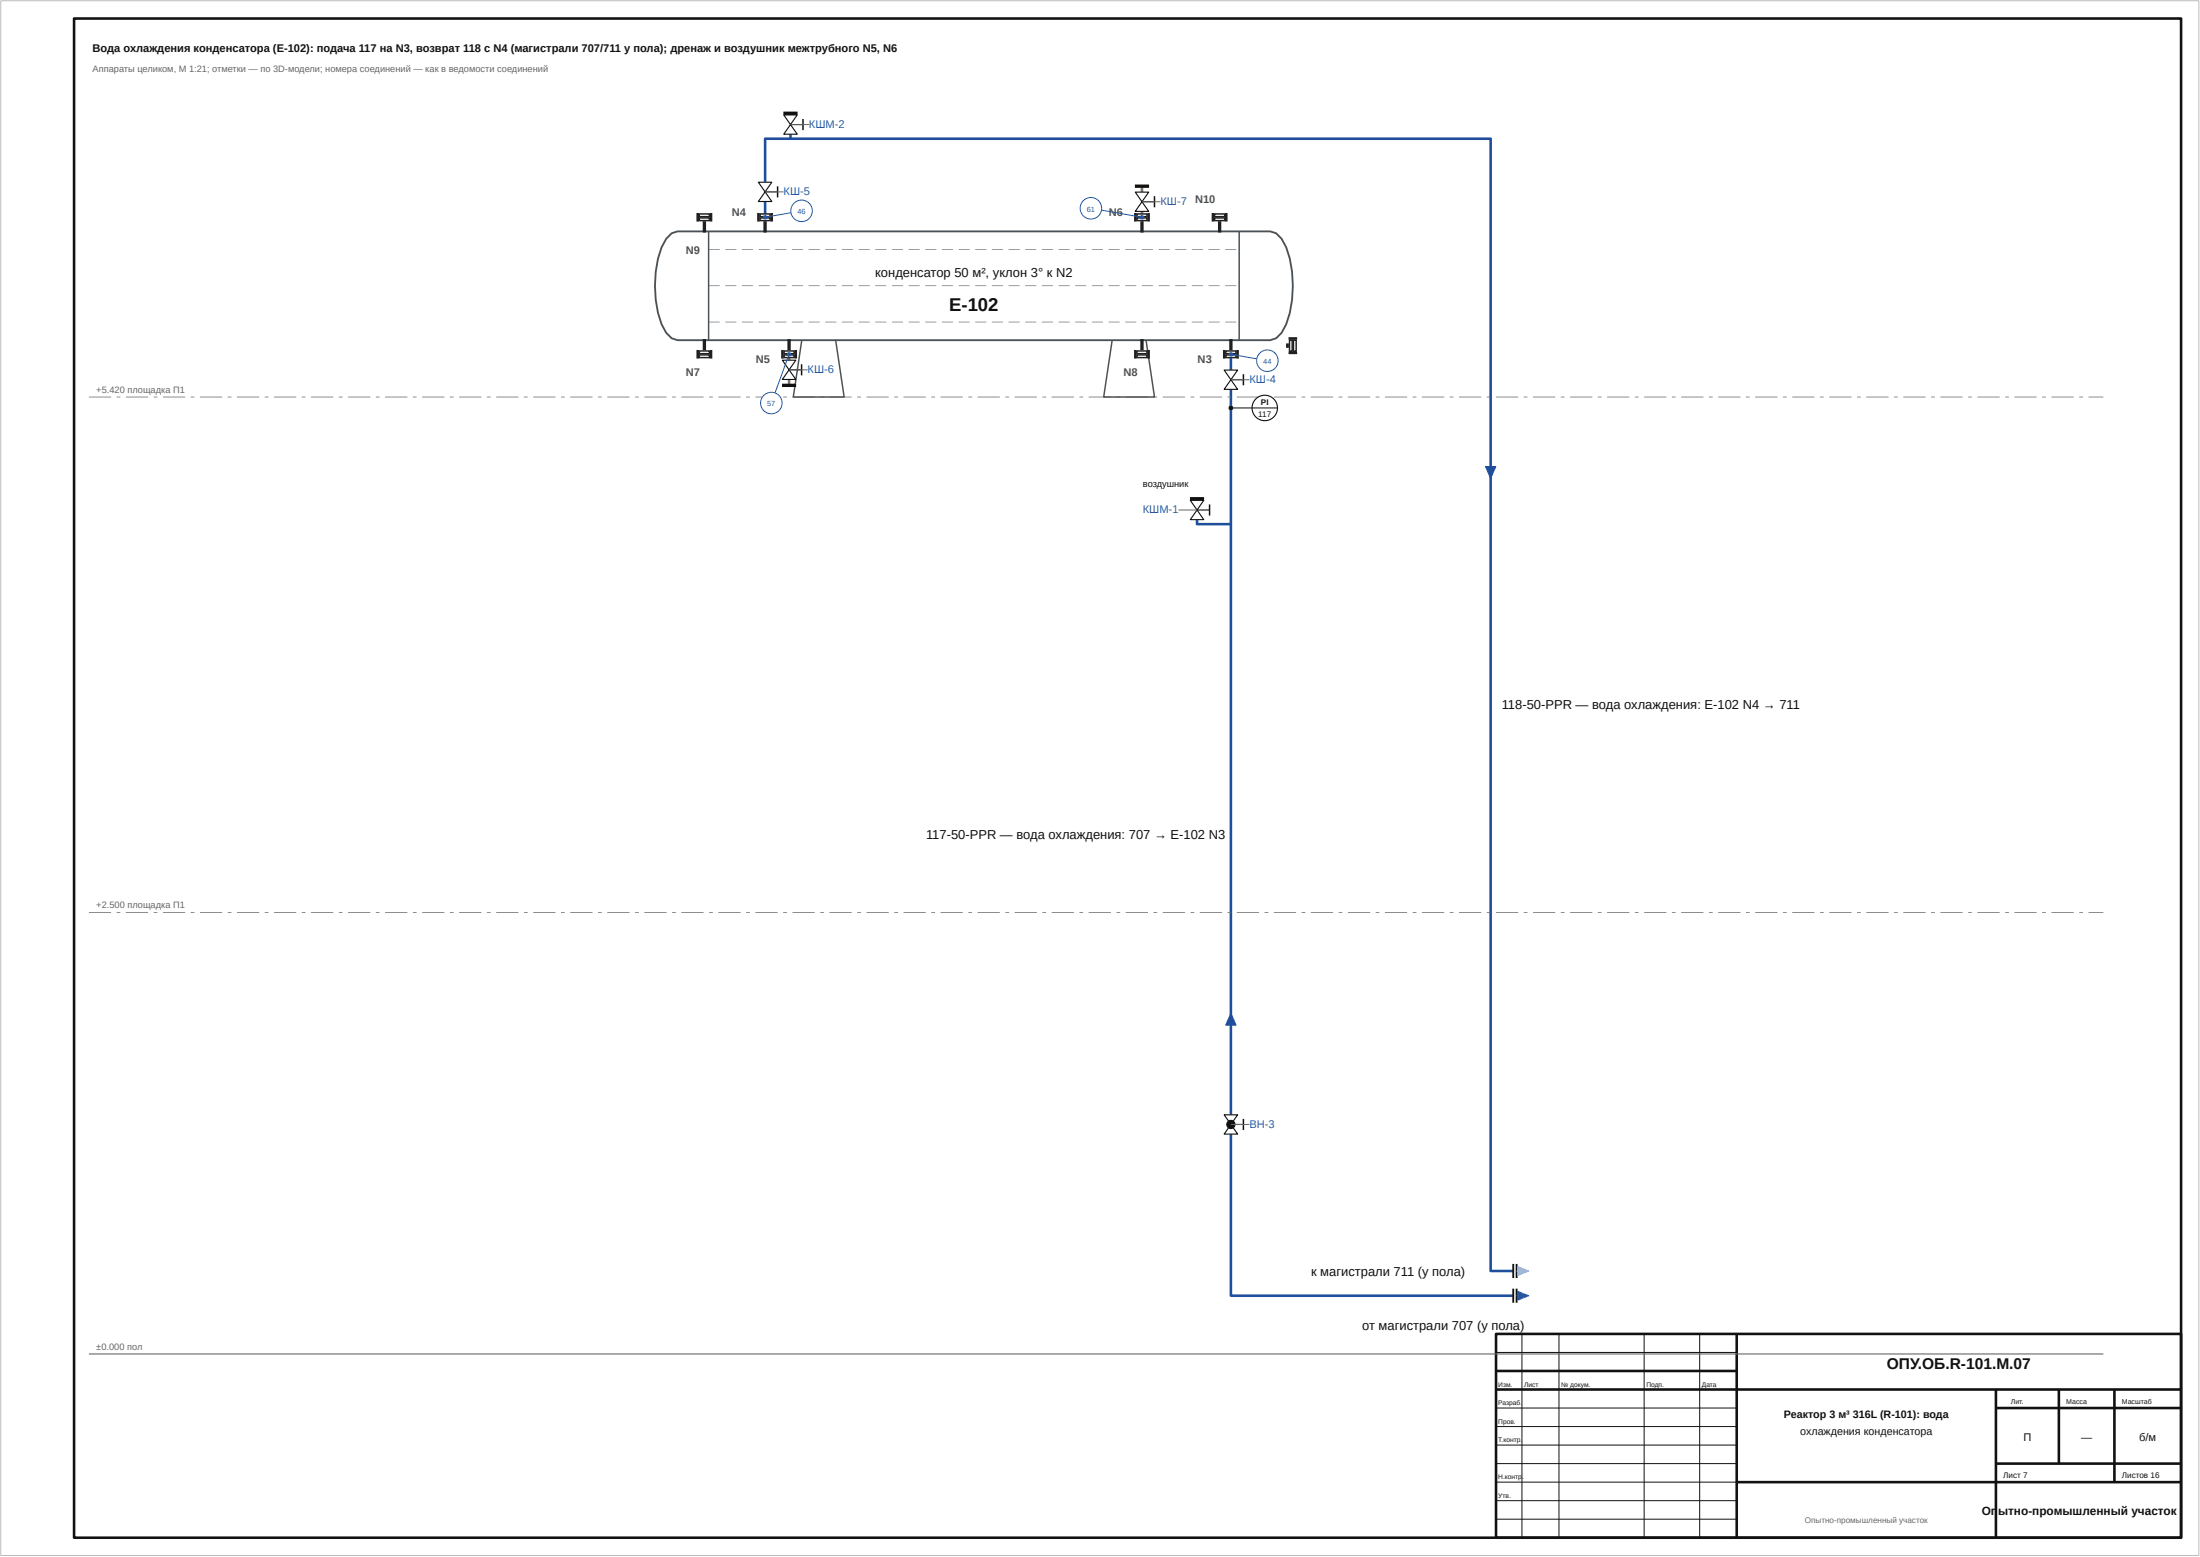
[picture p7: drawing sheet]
<svg xmlns="http://www.w3.org/2000/svg" width="594mm" height="420mm" viewBox="0 0 594 420" stroke-linecap="round" stroke-linejoin="round" font-family="sans-serif">
<path d="M20 5h569v410h-569zM404 360h185v55h-185zM469 360v55M404 370h65M404 375h185M539 375v40M539 380h50M556 375v20M571 375v25M469 400h120M539 395h50" fill="none" stroke="#111" stroke-width=".7" stroke-linecap="butt"/>
<path d="M213.5 30.6v.4M213.5 36.2v1.2M206.6 49.2v-11.8h195.9v305.6h6.1M206.6 54.4v4.2M332.4 95.6v4.3M332.4 105.1v195.8M323.3 134.6v.4M323.3 140.2v1.3h9.1M332.4 306.1v43.6h76.2" fill="none" stroke="#1f4e9c" stroke-width=".7" stroke-linecap="butt"/>
<path d="M308.4 50.2v1.6M308.4 57v1.6M213.1 95.6v1.6M213.1 102.4v1.6" fill="none" stroke="#af7949" stroke-width=".7" stroke-linecap="butt"/>
<path d="M.2 .2h593.6v419.6h-593.6z" fill="none" stroke="#bbb" stroke-width=".27"/>
<path d="M411 360v55M421 360v55M444 360v55M459 360v55M404 365h65M404 380h65M404 385h65M404 390h65M404 395h65M404 400h65M404 405h65M404 410h65" fill="none" stroke="#111" stroke-width=".27"/>
<path d="M24 365.4h544" fill="none" stroke="#666" stroke-width=".3"/>
<g fill="#666">
<path d="M24 246.2h6v.2h-6zM31.5 246.2h1v.2h-1zM34 246.2h6v.2h-6zM41.5 246.2h1v.2h-1zM44 246.2h6v.2h-6zM51.5 246.2h1v.2h-1zM54 246.2h6v.2h-6zM61.5 246.2h1v.2h-1zM64 246.2h6v.2h-6zM71.5 246.2h1v.2h-1zM74 246.2h6v.2h-6zM81.5 246.2h1v.2h-1zM84 246.2h6v.2h-6zM91.5 246.2h1v.2h-1zM94 246.2h6v.2h-6zM101.5 246.2h1v.2h-1zM104 246.2h6v.2h-6zM111.5 246.2h1v.2h-1zM114 246.2h6v.2h-6zM121.5 246.2h1v.2h-1zM124 246.2h6v.2h-6zM131.5 246.2h1v.2h-1zM134 246.2h6v.2h-6zM141.5 246.2h1v.2h-1zM144 246.2h6v.2h-6zM151.5 246.2h1v.2h-1zM154 246.2h6v.2h-6zM161.5 246.2h1v.2h-1zM164 246.2h6v.2h-6zM171.5 246.2h1v.2h-1zM174 246.2h6v.2h-6zM181.5 246.2h1v.2h-1zM184 246.2h6v.2h-6zM191.5 246.2h1v.2h-1zM194 246.2h6v.2h-6zM201.5 246.2h1v.2h-1zM204 246.2h6v.2h-6zM211.5 246.2h1v.2h-1zM214 246.2h6v.2h-6zM221.5 246.2h1v.2h-1zM224 246.2h6v.2h-6zM231.5 246.2h1v.2h-1zM234 246.2h6v.2h-6zM241.5 246.2h1v.2h-1zM244 246.2h6v.2h-6zM251.5 246.2h1v.2h-1zM254 246.2h6v.2h-6zM261.5 246.2h1v.2h-1zM264 246.2h6v.2h-6zM271.5 246.2h1v.2h-1zM274 246.2h6v.2h-6zM281.5 246.2h1v.2h-1zM284 246.2h6v.2h-6zM291.5 246.2h1v.2h-1zM294 246.2h6v.2h-6zM301.5 246.2h1v.2h-1zM304 246.2h6v.2h-6zM311.5 246.2h1v.2h-1zM314 246.2h6v.2h-6zM321.5 246.2h1v.2h-1zM324 246.2h6v.2h-6zM331.5 246.2h1v.2h-1zM334 246.2h6v.2h-6zM341.5 246.2h1v.2h-1zM344 246.2h6v.2h-6zM351.5 246.2h1v.2h-1zM354 246.2h6v.2h-6zM361.5 246.2h1v.2h-1zM364 246.2h6v.2h-6zM371.5 246.2h1v.2h-1zM374 246.2h6v.2h-6zM381.5 246.2h1v.2h-1zM384 246.2h6v.2h-6zM391.5 246.2h1v.2h-1zM394 246.2h6v.2h-6zM401.5 246.2h1v.2h-1zM404 246.2h6v.2h-6zM411.5 246.2h1v.2h-1zM414 246.2h6v.2h-6zM421.5 246.2h1v.2h-1zM424 246.2h6v.2h-6zM431.5 246.2h1v.2h-1zM434 246.2h6v.2h-6zM441.5 246.2h1v.2h-1zM444 246.2h6v.2h-6zM451.5 246.2h1v.2h-1zM454 246.2h6v.2h-6zM461.5 246.2h1v.2h-1zM464 246.2h6v.2h-6zM471.5 246.2h1v.2h-1zM474 246.2h6v.2h-6zM481.5 246.2h1v.2h-1zM484 246.2h6v.2h-6zM491.5 246.2h1v.2h-1zM494 246.2h6v.2h-6zM501.5 246.2h1v.2h-1zM504 246.2h6v.2h-6zM511.5 246.2h1v.2h-1zM514 246.2h6v.2h-6zM521.5 246.2h1v.2h-1zM524 246.2h6v.2h-6zM531.5 246.2h1v.2h-1zM534 246.2h6v.2h-6zM541.5 246.2h1v.2h-1zM544 246.2h6v.2h-6zM551.5 246.2h1v.2h-1zM554 246.2h6v.2h-6zM561.5 246.2h1v.2h-1zM564 246.2h4v.2h-4z"/>
<path d="M24 107h6v.2h-6zM31.5 107h1v.2h-1zM34 107h6v.2h-6zM41.5 107h1v.2h-1zM44 107h6v.2h-6zM51.5 107h1v.2h-1zM54 107h6v.2h-6zM61.5 107h1v.2h-1zM64 107h6v.2h-6zM71.5 107h1v.2h-1zM74 107h6v.2h-6zM81.5 107h1v.2h-1zM84 107h6v.2h-6zM91.5 107h1v.2h-1zM94 107h6v.2h-6zM101.5 107h1v.2h-1zM104 107h6v.2h-6zM111.5 107h1v.2h-1zM114 107h6v.2h-6zM121.5 107h1v.2h-1zM124 107h6v.2h-6zM131.5 107h1v.2h-1zM134 107h6v.2h-6zM141.5 107h1v.2h-1zM144 107h6v.2h-6zM151.5 107h1v.2h-1zM154 107h6v.2h-6zM161.5 107h1v.2h-1zM164 107h6v.2h-6zM171.5 107h1v.2h-1zM174 107h6v.2h-6zM181.5 107h1v.2h-1zM184 107h6v.2h-6zM191.5 107h1v.2h-1zM194 107h6v.2h-6zM201.5 107h1v.2h-1zM204 107h6v.2h-6zM211.5 107h1v.2h-1zM214 107h6v.2h-6zM221.5 107h1v.2h-1zM224 107h6v.2h-6zM231.5 107h1v.2h-1zM234 107h6v.2h-6zM241.5 107h1v.2h-1zM244 107h6v.2h-6zM251.5 107h1v.2h-1zM254 107h6v.2h-6zM261.5 107h1v.2h-1zM264 107h6v.2h-6zM271.5 107h1v.2h-1zM274 107h6v.2h-6zM281.5 107h1v.2h-1zM284 107h6v.2h-6zM291.5 107h1v.2h-1zM294 107h6v.2h-6zM301.5 107h1v.2h-1zM304 107h6v.2h-6zM311.5 107h1v.2h-1zM314 107h6v.2h-6zM321.5 107h1v.2h-1zM324 107h6v.2h-6zM331.5 107h1v.2h-1zM334 107h6v.2h-6zM341.5 107h1v.2h-1zM344 107h6v.2h-6zM351.5 107h1v.2h-1zM354 107h6v.2h-6zM361.5 107h1v.2h-1zM364 107h6v.2h-6zM371.5 107h1v.2h-1zM374 107h6v.2h-6zM381.5 107h1v.2h-1zM384 107h6v.2h-6zM391.5 107h1v.2h-1zM394 107h6v.2h-6zM401.5 107h1v.2h-1zM404 107h6v.2h-6zM411.5 107h1v.2h-1zM414 107h6v.2h-6zM421.5 107h1v.2h-1zM424 107h6v.2h-6zM431.5 107h1v.2h-1zM434 107h6v.2h-6zM441.5 107h1v.2h-1zM444 107h6v.2h-6zM451.5 107h1v.2h-1zM454 107h6v.2h-6zM461.5 107h1v.2h-1zM464 107h6v.2h-6zM471.5 107h1v.2h-1zM474 107h6v.2h-6zM481.5 107h1v.2h-1zM484 107h6v.2h-6zM491.5 107h1v.2h-1zM494 107h6v.2h-6zM501.5 107h1v.2h-1zM504 107h6v.2h-6zM511.5 107h1v.2h-1zM514 107h6v.2h-6zM521.5 107h1v.2h-1zM524 107h6v.2h-6zM531.5 107h1v.2h-1zM534 107h6v.2h-6zM541.5 107h1v.2h-1zM544 107h6v.2h-6zM551.5 107h1v.2h-1zM554 107h6v.2h-6zM561.5 107h1v.2h-1zM564 107h4v.2h-4z"/>
</g>
<path d="M179.9 64.4l1.5-1.5 1.6-.5h160l1.6 .5 1.5 1.5a23.5 23.5 0 0 1 3 12.7 23.5 23.5 0 0 1-3 12.7l-1.5 1.5-1.6 .5h-160l-1.6-.5-1.5-1.5a23.5 23.5 0 0 1-3-12.7 23.5 23.5 0 0 1 3-12.7z" fill="none" stroke="#4a5258" stroke-width=".5"/>
<path d="M191.4 62.4v29.4M334.6 62.4v29.4" fill="none" stroke="#4a5258" stroke-width=".4"/>
<g fill="#4a5258">
<path d="M191.4 67.3h3v.1h-3zM195.9 67.3h3v.1h-3zM200.4 67.3h3v.1h-3zM204.9 67.3h3v.1h-3zM209.4 67.3h3v.1h-3zM213.9 67.3h3v.1h-3zM218.4 67.3h3v.1h-3zM222.9 67.3h3v.1h-3zM227.4 67.3h3v.1h-3zM231.9 67.3h3v.1h-3zM236.4 67.3h3v.1h-3zM240.9 67.3h3v.1h-3zM245.4 67.3h3v.1h-3zM249.9 67.3h3v.1h-3zM254.4 67.3h3v.1h-3zM258.9 67.3h3v.1h-3zM263.4 67.3h3v.1h-3zM267.9 67.3h3v.1h-3zM272.4 67.3h3v.1h-3zM276.9 67.3h3v.1h-3zM281.4 67.3h3v.1h-3zM285.9 67.3h3v.1h-3zM290.4 67.3h3v.1h-3zM294.9 67.3h3v.1h-3zM299.4 67.3h3v.1h-3zM303.9 67.3h3v.1h-3zM308.4 67.3h3v.1h-3zM312.9 67.3h3v.1h-3zM317.4 67.3h3v.1h-3zM321.9 67.3h3v.1h-3zM326.4 67.3h3v.1h-3zM330.9 67.3h3v.1h-3z"/>
<path d="M191.4 77.1h3v.1h-3zM195.9 77.1h3v.1h-3zM200.4 77.1h3v.1h-3zM204.9 77.1h3v.1h-3zM209.4 77.1h3v.1h-3zM213.9 77.1h3v.1h-3zM218.4 77.1h3v.1h-3zM222.9 77.1h3v.1h-3zM227.4 77.1h3v.1h-3zM231.9 77.1h3v.1h-3zM236.4 77.1h3v.1h-3zM240.9 77.1h3v.1h-3zM245.4 77.1h3v.1h-3zM249.9 77.1h3v.1h-3zM254.4 77.1h3v.1h-3zM258.9 77.1h3v.1h-3zM263.4 77.1h3v.1h-3zM267.9 77.1h3v.1h-3zM272.4 77.1h3v.1h-3zM276.9 77.1h3v.1h-3zM281.4 77.1h3v.1h-3zM285.9 77.1h3v.1h-3zM290.4 77.1h3v.1h-3zM294.9 77.1h3v.1h-3zM299.4 77.1h3v.1h-3zM303.9 77.1h3v.1h-3zM308.4 77.1h3v.1h-3zM312.9 77.1h3v.1h-3zM317.4 77.1h3v.1h-3zM321.9 77.1h3v.1h-3zM326.4 77.1h3v.1h-3zM330.9 77.1h3v.1h-3z"/>
<path d="M191.4 86.8h3v.2h-3zM195.9 86.8h3v.2h-3zM200.4 86.8h3v.2h-3zM204.9 86.8h3v.2h-3zM209.4 86.8h3v.2h-3zM213.9 86.8h3v.2h-3zM218.4 86.8h3v.2h-3zM222.9 86.8h3v.2h-3zM227.4 86.8h3v.2h-3zM231.9 86.8h3v.2h-3zM236.4 86.8h3v.2h-3zM240.9 86.8h3v.2h-3zM245.4 86.8h3v.2h-3zM249.9 86.8h3v.2h-3zM254.4 86.8h3v.2h-3zM258.9 86.8h3v.2h-3zM263.4 86.8h3v.2h-3zM267.9 86.8h3v.2h-3zM272.4 86.8h3v.2h-3zM276.9 86.8h3v.2h-3zM281.4 86.8h3v.2h-3zM285.9 86.8h3v.2h-3zM290.4 86.8h3v.2h-3zM294.9 86.8h3v.2h-3zM299.4 86.8h3v.2h-3zM303.9 86.8h3v.2h-3zM308.4 86.8h3v.2h-3zM312.9 86.8h3v.2h-3zM317.4 86.8h3v.2h-3zM321.9 86.8h3v.2h-3zM326.4 86.8h3v.2h-3zM330.9 86.8h3v.2h-3z"/>
</g>
<path d="M216.5 91.8l-2.3 15.3h13.8l-2.3-15.3M300.3 91.8l-2.3 15.3h13.8l-2.3-15.3" fill="none" stroke="#4a5258" stroke-width=".4"/>
<path d="M347.3 93.3h.8" fill="none" stroke="#222" stroke-width="1.2" stroke-linecap="butt"/>
<path d="M348.2 91.8h.8v3h-.8z" fill="#fff"/>
<path d="M348.2 91.8h.8v3h-.8z" fill="none" stroke="#222" stroke-width=".4"/>
<path d="M349.3 91.8h.7v3h-.7z" fill="#fff"/>
<path d="M349.3 91.8h.7v3h-.7z" fill="none" stroke="#222" stroke-width=".4"/>
<path d="M348 91.3h2.3M348 95.2h2.3" fill="none" stroke="#222" stroke-width=".7" stroke-linecap="butt"/>
<path d="M190.2 59.7v3.1" fill="none" stroke="#222" stroke-width=".9" stroke-linecap="butt"/>
<path d="M188.8 58.8h2.8v.7h-2.8z" fill="#fff"/>
<path d="M188.8 58.8h2.8v.7h-2.8z" fill="none" stroke="#222" stroke-width=".4"/>
<path d="M188.8 57.7h2.8v.8h-2.8z" fill="#fff"/>
<path d="M188.8 57.7h2.8v.8h-2.8z" fill="none" stroke="#222" stroke-width=".4"/>
<path d="M188.4 57.5v2.3M192 57.5v2.3" fill="none" stroke="#222" stroke-width=".7" stroke-linecap="butt"/>
<path d="M206.6 59.7v3.1" fill="none" stroke="#222" stroke-width=".9" stroke-linecap="butt"/>
<path d="M205.2 58.8h2.8v.7h-2.8z" fill="#fff"/>
<path d="M205.2 58.8h2.8v.7h-2.8z" fill="none" stroke="#222" stroke-width=".4"/>
<path d="M205.2 57.7h2.8v.8h-2.8z" fill="#fff"/>
<path d="M205.2 57.7h2.8v.8h-2.8z" fill="none" stroke="#222" stroke-width=".4"/>
<path d="M204.8 57.5v2.3M208.4 57.5v2.3" fill="none" stroke="#222" stroke-width=".7" stroke-linecap="butt"/>
<path d="M308.4 59.7v3.1" fill="none" stroke="#222" stroke-width=".9" stroke-linecap="butt"/>
<path d="M307 58.8h2.8v.7h-2.8z" fill="#fff"/>
<path d="M307 58.8h2.8v.7h-2.8z" fill="none" stroke="#222" stroke-width=".4"/>
<path d="M307 57.7h2.8v.8h-2.8z" fill="#fff"/>
<path d="M307 57.7h2.8v.8h-2.8z" fill="none" stroke="#222" stroke-width=".4"/>
<path d="M306.6 57.5v2.3M310.2 57.5v2.3" fill="none" stroke="#222" stroke-width=".7" stroke-linecap="butt"/>
<path d="M329.4 59.7v3.1" fill="none" stroke="#222" stroke-width=".9" stroke-linecap="butt"/>
<path d="M328 58.8h2.7v.7h-2.7z" fill="#fff"/>
<path d="M328 58.8h2.7v.7h-2.7z" fill="none" stroke="#222" stroke-width=".4"/>
<path d="M328 57.7h2.7v.8h-2.7z" fill="#fff"/>
<path d="M328 57.7h2.7v.8h-2.7z" fill="none" stroke="#222" stroke-width=".4"/>
<path d="M327.6 57.5v2.3M331.1 57.5v2.3" fill="none" stroke="#222" stroke-width=".7" stroke-linecap="butt"/>
<path d="M190.2 91.5v3" fill="none" stroke="#222" stroke-width=".9" stroke-linecap="butt"/>
<path d="M188.8 94.7h2.8v.7h-2.8z" fill="#fff"/>
<path d="M188.8 94.7h2.8v.7h-2.8z" fill="none" stroke="#222" stroke-width=".4"/>
<path d="M188.8 95.8h2.8v.7h-2.8z" fill="#fff"/>
<path d="M188.8 95.8h2.8v.7h-2.8z" fill="none" stroke="#222" stroke-width=".4"/>
<path d="M188.4 94.4v2.4M192 94.4v2.4" fill="none" stroke="#222" stroke-width=".7" stroke-linecap="butt"/>
<path d="M213.1 91.5v3" fill="none" stroke="#222" stroke-width=".9" stroke-linecap="butt"/>
<path d="M211.7 94.7h2.8v.7h-2.8z" fill="#fff"/>
<path d="M211.7 94.7h2.8v.7h-2.8z" fill="none" stroke="#222" stroke-width=".4"/>
<path d="M211.7 95.8h2.8v.7h-2.8z" fill="#fff"/>
<path d="M211.7 95.8h2.8v.7h-2.8z" fill="none" stroke="#222" stroke-width=".4"/>
<path d="M211.3 94.4v2.4M214.9 94.4v2.4" fill="none" stroke="#222" stroke-width=".7" stroke-linecap="butt"/>
<path d="M308.4 91.5v3" fill="none" stroke="#222" stroke-width=".9" stroke-linecap="butt"/>
<path d="M307 94.7h2.8v.7h-2.8z" fill="#fff"/>
<path d="M307 94.7h2.8v.7h-2.8z" fill="none" stroke="#222" stroke-width=".4"/>
<path d="M307 95.8h2.8v.7h-2.8z" fill="#fff"/>
<path d="M307 95.8h2.8v.7h-2.8z" fill="none" stroke="#222" stroke-width=".4"/>
<path d="M306.6 94.4v2.4M310.2 94.4v2.4" fill="none" stroke="#222" stroke-width=".7" stroke-linecap="butt"/>
<path d="M332.4 91.5v3" fill="none" stroke="#222" stroke-width=".9" stroke-linecap="butt"/>
<path d="M331 94.7h2.8v.7h-2.8z" fill="#fff"/>
<path d="M331 94.7h2.8v.7h-2.8z" fill="none" stroke="#222" stroke-width=".4"/>
<path d="M331 95.8h2.8v.7h-2.8z" fill="#fff"/>
<path d="M331 95.8h2.8v.7h-2.8z" fill="none" stroke="#222" stroke-width=".4"/>
<path d="M330.6 94.4v2.4M334.2 94.4v2.4" fill="none" stroke="#222" stroke-width=".7" stroke-linecap="butt"/>
<path d="M321.3 134.6h3.9" fill="none" stroke="#111" stroke-width=".9" stroke-linecap="butt"/>
<path d="M332.4 110.1h5.7" fill="none" stroke="#111" stroke-width=".27"/>
<circle cx="332.4" cy="110.1" r=".5" fill="#111"/>
<circle cx="332.4" cy="110.1" r=".5" fill="none" stroke="#111" stroke-width=".27"/>
<circle cx="341.5" cy="110.1" r="3.4" fill="#fff"/>
<circle cx="341.5" cy="110.1" r="3.4" fill="none" stroke="#111" stroke-width=".3"/>
<path d="M338.1 110.1h6.9" fill="none" stroke="#111" stroke-width=".27"/>
<path d="M408.6 347.8v3.8M409.6 347.8v3.8" fill="none" stroke="#111" stroke-width=".5"/>
<path d="M409.8 348.5l3 1.2-3 1.2z" fill="#2873b8"/>
<path d="M409.8 348.5l3 1.2-3 1.2z" fill="none" stroke="#2873b8" stroke-width=".27"/>
<path d="M409.6 349.7h1.3" fill="none" stroke="#2873b8" stroke-width=".3"/>
<path d="M211.6 30.6h3.8" fill="none" stroke="#111" stroke-width=".9" stroke-linecap="butt"/>
<path d="M408.6 341.1v3.8M409.6 341.1v3.8" fill="none" stroke="#111" stroke-width=".5"/>
<path d="M409.8 341.8l3 1.2-3 1.2z" fill="#7fb8e0"/>
<path d="M409.8 341.8l3 1.2-3 1.2z" fill="none" stroke="#7fb8e0" stroke-width=".27"/>
<path d="M409.6 343h1.3" fill="none" stroke="#7fb8e0" stroke-width=".3"/>
<path d="M306.5 50.2h3.8M211.2 104h3.8" fill="none" stroke="#111" stroke-width=".9" stroke-linecap="butt"/>
<path d="M332.4 273.5l1.4 3.2h-2.8z" fill="#1f4e9c"/>
<path d="M332.4 273.5l1.4 3.2h-2.8z" fill="none" stroke="#1f4e9c" stroke-width=".27"/>
<path d="M401.1 125.9h2.8l-1.4 3.2z" fill="#1f4e9c"/>
<path d="M401.1 125.9h2.8l-1.4 3.2z" fill="none" stroke="#1f4e9c" stroke-width=".27"/>
<path d="M330.6 300.9l3.6 5.2h-3.6l3.6-5.2z" fill="#fff"/>
<path d="M330.6 300.9l3.6 5.2h-3.6l3.6-5.2zM332.4 303.5h3.4" fill="none" stroke="#111" stroke-width=".3"/>
<path d="M335.8 302v3" fill="none" stroke="#111" stroke-width=".4"/>
<circle cx="332.4" cy="303.5" r="1.1" fill="#111"/>
<circle cx="332.4" cy="303.5" r="1.1" fill="none" stroke="#111" stroke-width=".3"/>
<path d="M330.6 99.9l3.6 5.2h-3.6l3.6-5.2z" fill="#fff"/>
<path d="M330.6 99.9l3.6 5.2h-3.6l3.6-5.2zM332.4 102.5h3.4" fill="none" stroke="#111" stroke-width=".3"/>
<path d="M335.8 101v3" fill="none" stroke="#111" stroke-width=".4"/>
<path d="M321.4 135l3.7 5.2h-3.7l3.7-5.2z" fill="#fff"/>
<path d="M321.4 135l3.7 5.2h-3.7l3.7-5.2zM323.3 137.6h3.3" fill="none" stroke="#111" stroke-width=".3"/>
<path d="M326.6 136.1v3" fill="none" stroke="#111" stroke-width=".4"/>
<path d="M204.8 49.2l3.6 5.2h-3.6l3.6-5.2z" fill="#fff"/>
<path d="M204.8 49.2l3.6 5.2h-3.6l3.6-5.2zM206.6 51.8h3.4" fill="none" stroke="#111" stroke-width=".3"/>
<path d="M210 50.3v3" fill="none" stroke="#111" stroke-width=".4"/>
<path d="M211.6 31l3.7 5.2h-3.7l3.7-5.2z" fill="#fff"/>
<path d="M211.6 31l3.7 5.2h-3.7l3.7-5.2zM213.5 33.6h3.3" fill="none" stroke="#111" stroke-width=".3"/>
<path d="M216.8 32.1v3" fill="none" stroke="#111" stroke-width=".4"/>
<path d="M211.3 97.2l3.6 5.2h-3.6l3.6-5.2z" fill="#fff"/>
<path d="M211.3 97.2l3.6 5.2h-3.6l3.6-5.2zM213.1 99.8h3.4" fill="none" stroke="#111" stroke-width=".3"/>
<path d="M216.5 98.3v3" fill="none" stroke="#111" stroke-width=".4"/>
<path d="M306.6 51.8l3.6 5.2h-3.6l3.6-5.2z" fill="#fff"/>
<path d="M306.6 51.8l3.6 5.2h-3.6l3.6-5.2zM308.4 54.4h3.4" fill="none" stroke="#111" stroke-width=".3"/>
<path d="M311.8 52.9v3" fill="none" stroke="#111" stroke-width=".4"/>
<path d="M213.5 33.6h5M206.6 51.8h5M308.4 54.4h5M213.1 99.8h5M332.4 102.5h5M318.3 137.6h5M332.4 303.5h5" fill="none" stroke="#666" stroke-width=".27"/>
<path d="M213.6 57.4l-7 1.2" fill="none" stroke="#1f5fa8" stroke-width=".27"/>
<circle cx="206.6" cy="58.6" r=".45" fill="#1f5fa8"/>
<circle cx="206.6" cy="58.6" r=".45" fill="none" stroke="#1f5fa8" stroke-width=".27"/>
<circle cx="216.5" cy="56.9" r="2.9" fill="#fff"/>
<g fill="none" stroke="#1f5fa8" stroke-width=".27">
<path d="M297.5 56.7l10.9 1.9"/>
<circle cx="216.5" cy="56.9" r="2.9"/>
</g>
<circle cx="308.4" cy="58.6" r=".45" fill="#1f5fa8"/>
<circle cx="308.4" cy="58.6" r=".45" fill="none" stroke="#1f5fa8" stroke-width=".27"/>
<circle cx="294.6" cy="56.2" r="2.9" fill="#fff"/>
<g fill="none" stroke="#1f5fa8" stroke-width=".27">
<path d="M213.1 95.6l-3.8 10.4"/>
<circle cx="294.6" cy="56.2" r="2.9"/>
</g>
<circle cx="213.1" cy="95.6" r=".45" fill="#1f5fa8"/>
<circle cx="213.1" cy="95.6" r=".45" fill="none" stroke="#1f5fa8" stroke-width=".27"/>
<circle cx="208.3" cy="108.8" r="2.9" fill="#fff"/>
<g fill="none" stroke="#1f5fa8" stroke-width=".27">
<path d="M332.4 95.6l7 1.2"/>
<circle cx="208.3" cy="108.8" r="2.9"/>
</g>
<circle cx="332.4" cy="95.6" r=".45" fill="#1f5fa8"/>
<circle cx="332.4" cy="95.6" r=".45" fill="none" stroke="#1f5fa8" stroke-width=".27"/>
<circle cx="342.2" cy="97.3" r="2.9" fill="#fff"/>
<circle cx="342.2" cy="97.3" r="2.9" fill="none" stroke="#1f5fa8" stroke-width=".27"/>
<text font-size="5" fill="#111" x="256.3" y="84">E-102</text>
<text font-size="4.2" fill="#111" x="509.5" y="369.5">ОПУ.ОБ.R-101.М.07</text>
<g font-size="3.5" fill="#111">
<text x="236.3" y="74.8">конденсатор 50 м², уклон 3° к N2</text>
<text x="405.5" y="191.3">118-50-PPR — вода охлаждения: E-102 N4 → 711</text>
<text x="250.1" y="226.3">117-50-PPR — вода охлаждения: 707 → E-102 N3</text>
<text x="354.1" y="344.3">к магистрали 711 (у пола)</text>
<text x="367.9" y="359">от магистрали 707 (у пола)</text>
</g>
<g font-size="3.2" fill="#111">
<text x="535.2" y="409">Оп</text>
<text x="539.6" y="409">ытно-промышленный участок</text>
</g>
<g font-size="3" fill="#111">
<text x="25" y="14">Вода охлаждения конденсатора (E-102): подача 117 на N3, возврат 118 с N4 (магистрали 707/711 у пола); дренаж и воздушник межтрубного N5, N6</text>
<text x="546.4" y="389">П</text>
<text x="562" y="389">—</text>
<text x="577.7" y="389">б/м</text>
</g>
<g font-size="3" fill="#1f5fa8">
<text x="218.5" y="34.5">КШМ-2</text>
<text x="211.6" y="52.7">КШ-5</text>
<text x="313.4" y="55.3">КШ-7</text>
<text x="218.1" y="100.7">КШ-6</text>
<text x="337.4" y="103.4">КШ-4</text>
<text x="308.6" y="138.5">КШМ-1</text>
<text x="337.4" y="304.4">ВН-3</text>
</g>
<g font-size="3" fill="#4a5258">
<text x="197.6" y="58.2">N4</text>
<text x="299.4" y="58.2">N6</text>
<text x="322.7" y="54.8">N10</text>
<text x="185.2" y="68.6">N9</text>
<text x="185.2" y="101.4">N7</text>
<text x="204.1" y="98">N5</text>
<text x="303.4" y="101.4">N8</text>
<text x="323.4" y="98">N3</text>
</g>
<g font-size="2.9" fill="#111">
<text x="481.8" y="382.7">Реактор 3 м³</text>
<text x="500.4" y="382.7">316L (R-101): вода</text>
<text x="486.1" y="387.3">охлаждения конденсатора</text>
</g>
<g font-size="2.5" fill="#666">
<text x="25" y="19.5">Аппараты целиком, М 1:21; отметки — по 3D-модели; номера соединений — как в ведомости соединений</text>
<text x="26" y="105.9">+5.420 площадка П1</text>
<text x="26" y="245.1">+2.500 площадка П1</text>
<text x="26" y="364.2">±0.000 пол</text>
</g>
<text font-size="2.5" fill="#111" x="308.6" y="131.3">воздушник</text>
<g font-size="2.2" fill="#111">
<text x="339.8" y="112.6">117</text>
<text x="340.5" y="109.3">PI</text>
<text x="541" y="398.8">Лист 7</text>
<text x="573" y="398.8">Листов 16</text>
</g>
<text font-size="2.2" fill="#666" x="487.4" y="411">Опытно-промышленный участок</text>
<g font-size="2" fill="#1f5fa8">
<text x="215.3" y="57.8">46</text>
<text x="293.5" y="57.1">61</text>
<text x="341.1" y="98.2">44</text>
<text x="207.2" y="109.7">57</text>
</g>
<g font-size="1.9" fill="#111">
<text x="543" y="378.8">Лит.</text>
<text x="558" y="378.8">Масса</text>
<text x="573" y="378.8">Масштаб</text>
</g>
<g font-size="1.8" fill="#111">
<text x="404.6" y="374.2">Изм.</text>
<text x="411.6" y="374.2">Лист</text>
<text x="421.6" y="374.2">№ докум.</text>
<text x="444.6" y="374.2">Подп.</text>
<text x="459.6" y="374.2">Дата</text>
<text x="404.6" y="379.2">Разраб.</text>
<text x="404.6" y="384.2">Пров.</text>
<text x="404.6" y="389.2">Т.контр.</text>
<text x="404.6" y="399.2">Н.контр</text>
<text x="411" y="399.2">.</text>
<text x="404.6" y="404.2">Утв.</text>
</g>
</svg>
